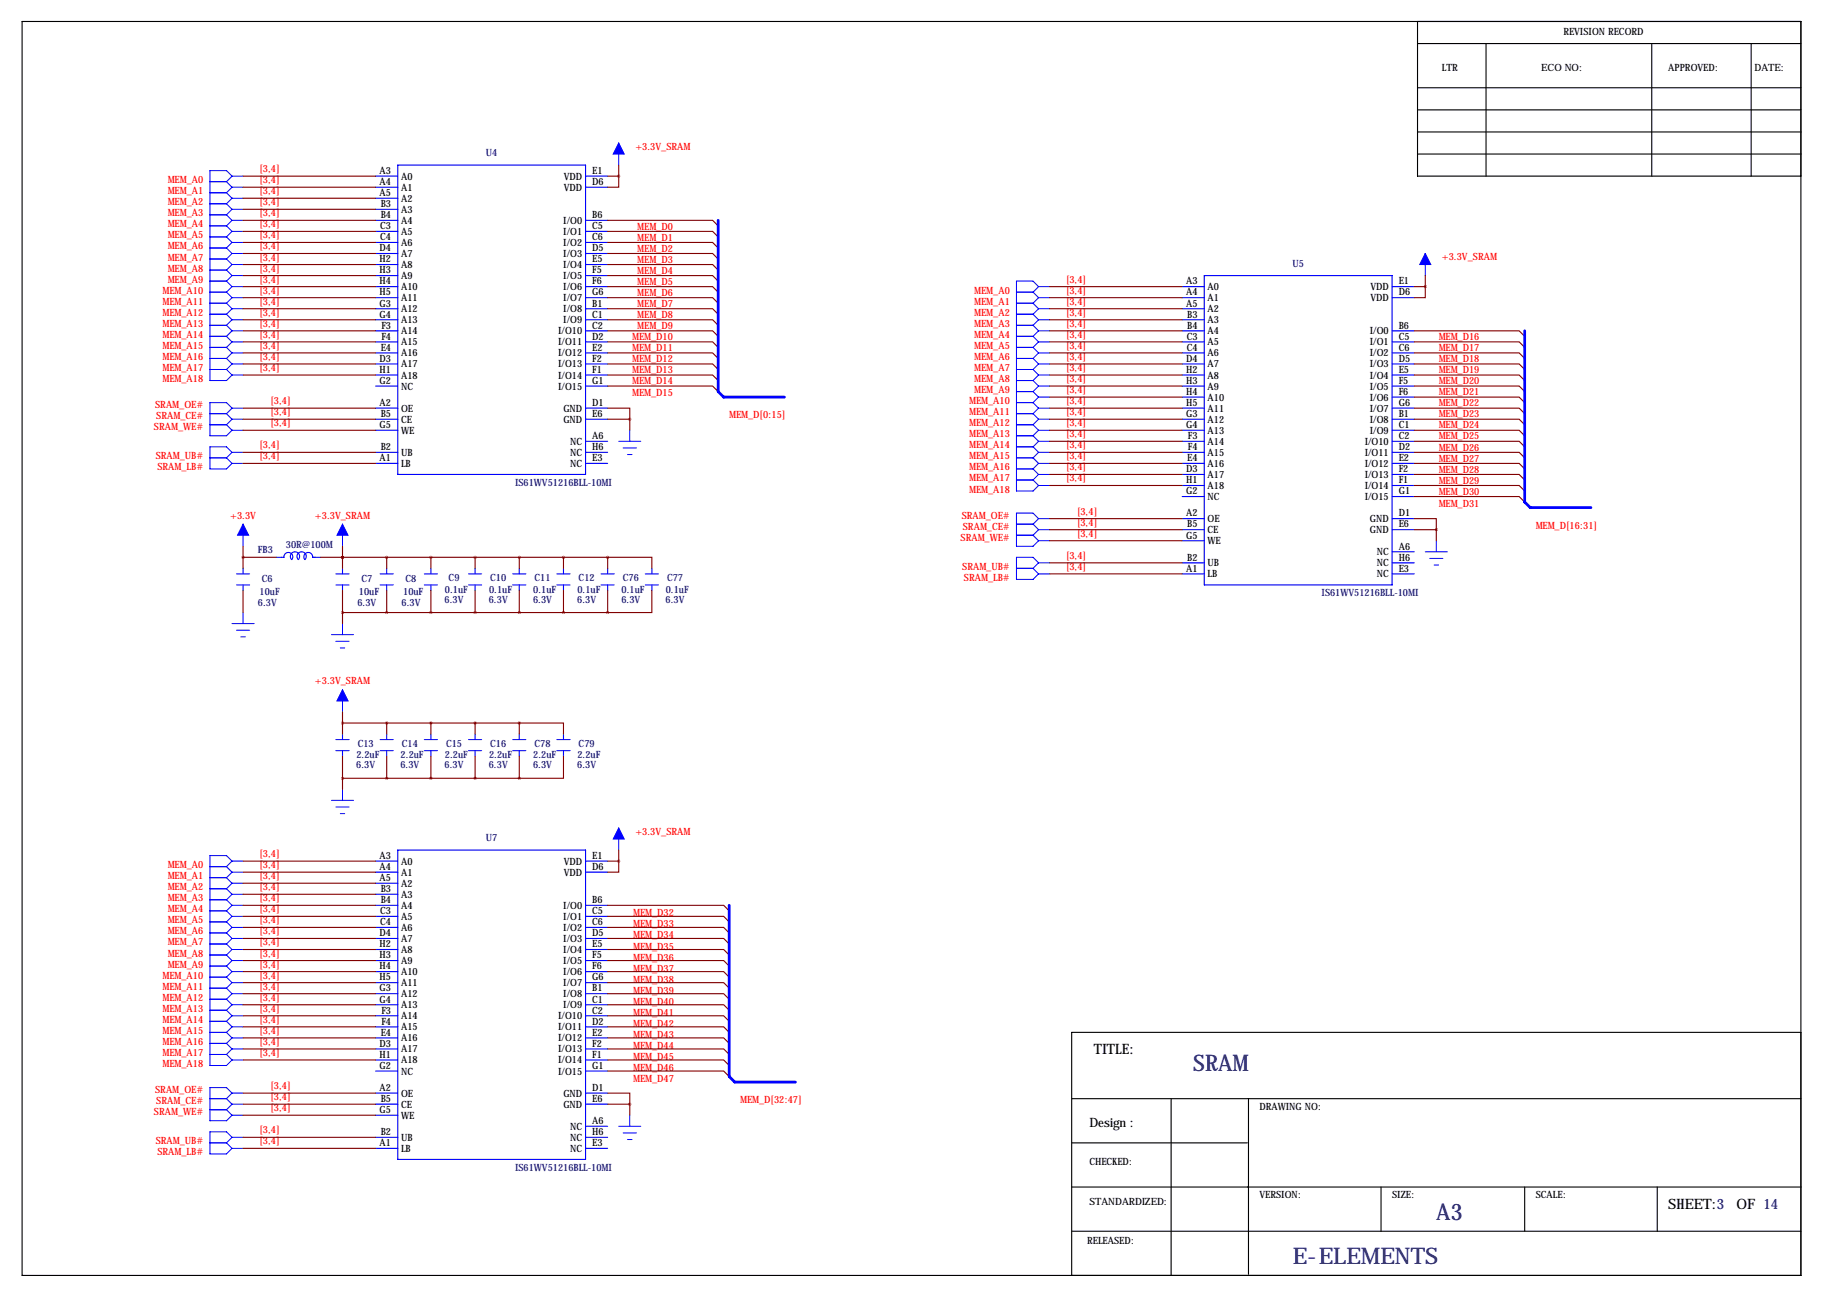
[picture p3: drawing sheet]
<svg xmlns="http://www.w3.org/2000/svg" width="419mm" height="297mm" viewBox="0 0 419 297" stroke-linecap="round" stroke-linejoin="round" font-family="sans-serif">
<g fill="none" stroke="#000" stroke-width=".25">
<path d="M5.1 4.9h408.9v288.3h-408.9zM325.9 4.9v35.6h88.1M325.9 10h88.1M341.6 10v30.5M379.7 10v30.5M402.6 10v30.5M325.9 20.2h88.1M325.9 35.4h88.1M325.9 30.3h88.1M325.9 25.3h88.1M414 237.3h-167.6v55.9M246.4 252.6h167.6"/>
<path d="M269.2 252.6v40.6M287 252.6v40.4M246.4 272.9h167.6M246.4 262.7h40.4M317.5 272.9v10.2M350.5 272.9v10.2M381 272.9v10.2M246.4 283.1h167.6"/>
</g>
<g fill="none" stroke="#00f" stroke-width=".25">
<path d="M91.4 38h43.2v71.1h-43.2zM86.4 40.5h5M86.4 48.1h5M86.4 53.2h5M86.4 43h5M86.4 50.7h5M86.4 55.7h5M86.4 58.3h5M86.4 45.6h5M134.6 40.5h5.1M134.6 53.2h5.1M134.6 43h5.1"/>
<path d="M134.6 50.7h5.1M134.6 55.7h5.1M134.6 58.3h5.1M86.4 71h5M86.4 73.5h5M86.4 76.1h5M86.4 78.6h5M86.4 60.8h5M86.4 63.4h5M86.4 65.9h5M86.4 68.4h5M134.6 71h5.1"/>
<path d="M134.6 73.5h5.1M134.6 76.1h5.1M134.6 78.6h5.1M134.6 60.8h5.1M134.6 63.4h5.1M134.6 65.9h5.1M134.6 68.4h5.1M271.8 71h5.1M271.8 73.5h5.1M271.8 76.1h5.1M271.8 78.6h5.1M271.8 65.9h5.1"/>
<path d="M271.8 68.4h5.1M276.9 63.4h43.1v71.1h-43.1zM320 76.1h5.1M320 78.6h5.1M320 65.9h5.1M320 68.4h5.1M86.4 93.8h5M86.4 86.2h5M86.4 88.8h5M86.4 81.1h5M86.4 83.7h5M86.4 96.4h5"/>
<path d="M86.4 98.9h5M134.6 93.8h5.1M134.6 86.2h5.1M134.6 88.8h5.1M134.6 81.1h5.1M134.6 83.7h5.1M134.6 96.4h5.1M271.8 93.8h5.1M271.8 86.2h5.1M271.8 88.8h5.1M271.8 81.1h5.1M271.8 83.7h5.1"/>
<path d="M271.8 96.4h5.1M271.8 98.9h5.1M271.8 91.3h5.1M320 93.8h5.1M320 86.2h5.1M320 88.8h5.1M320 81.1h5.1M320 83.7h5.1M320 96.4h5.1M320 98.9h5.1M320 91.3h5.1M86.4 106.5h5"/>
<path d="M86.4 104h5M134.6 106.5h5.1M134.6 104h5.1M134.6 101.5h5.1M271.8 109.1h5.1M271.8 106.5h5.1M271.8 104h5.1M271.8 101.5h5.1M271.8 119.2h5.1M271.8 111.6h5.1M271.8 114.2h5.1M320 109.1h5.1"/>
<path d="M320 106.5h5.1M320 104h5.1M320 101.5h5.1M320 119.2h5.1M320 111.6h5.1M320 114.2h5.1M55.9 130.7v1.2M55.9 134.5v1.2M63.5 128.1h1.8a1.02 1.02 0 0 1 1.3-1 1.02 1.02 0 0 1 .5 1.6M67 128.7a1.07 1.07 0 0 1 .1-1.5 1.07 1.07 0 0 1 1.5 0 1.07 1.07 0 0 1 0 1.5M68.6 128.7a1.07 1.07 0 0 1 0-1.5 1.07 1.07 0 0 1 1.5 0 1.07 1.07 0 0 1 0 1.5M71.9 128.1a1.02 1.02 0 0 0-1.3-1.1 1.02 1.02 0 0 0-.5 1.7"/>
<path d="M71.9 128.1h1.8M78.7 130.7v1.2M78.7 134.5v1.2M88.9 130.7v1.2M88.9 134.5v1.2M99.1 130.7v1.2M99.1 134.5v1.2M109.2 130.7v1.2M109.2 134.5v1.2M119.4 130.7v1.2M119.4 134.5v1.2M129.5 130.7v1.2"/>
<path d="M129.5 134.5v1.2M139.7 130.7v1.2M139.7 134.5v1.2M149.9 130.7v1.2M149.9 134.5v1.2M271.8 131.9h5.1M271.8 129.4h5.1M271.8 121.8h5.1M271.8 124.3h5.1M320 131.9h5.1M320 129.4h5.1M320 121.8h5.1"/>
<path d="M320 126.9h5.1M78.7 168.8v1.2M78.7 172.6v1.2M88.9 168.8v1.2M88.9 172.6v1.2M99.1 168.8v1.2M99.1 172.6v1.2M109.2 168.8v1.2M109.2 172.6v1.2M119.4 168.8v1.2M119.4 172.6v1.2M129.5 168.8v1.2"/>
<path d="M129.5 172.6v1.2M86.4 198h5M91.4 195.4h43.2v71.2h-43.2zM134.6 198h5.1M86.4 218.3h5M86.4 205.6h5M86.4 210.7h5M86.4 200.5h5M86.4 208.1h5M86.4 213.2h5M86.4 215.8h5M86.4 203.1h5"/>
<path d="M134.6 218.3h5.1M134.6 210.7h5.1M134.6 200.5h5.1M134.6 208.1h5.1M134.6 213.2h5.1M134.6 215.8h5.1M86.4 228.5h5M86.4 231h5M86.4 233.5h5M86.4 236.1h5M86.4 238.6h5M86.4 220.8h5"/>
<path d="M86.4 223.4h5M86.4 225.9h5M134.6 228.5h5.1M134.6 231h5.1M134.6 233.5h5.1M134.6 236.1h5.1M134.6 238.6h5.1M134.6 220.8h5.1M134.6 223.4h5.1M134.6 225.9h5.1M86.4 251.3h5M86.4 243.7h5"/>
<path d="M86.4 246.2h5M86.4 241.2h5M86.4 253.9h5M86.4 256.4h5M134.6 251.3h5.1M134.6 243.7h5.1M134.6 246.2h5.1M134.6 241.2h5.1M134.6 253.9h5.1M134.6 258.9h5.1M86.4 264h5M86.4 261.5h5"/>
<path d="M134.6 264h5.1M134.6 261.5h5.1"/>
</g>
<g fill="none" stroke="#00f" stroke-width=".23">
<path d="M142.2 32.9v5.1M48.3 59.5h3.8M48.3 57h3.8M48.3 54.5h3.8M48.3 51.9h3.8M48.3 49.4h3.8M48.3 46.8h3.8M48.3 44.3h3.8M48.3 41.8h3.8M52.1 59.5l1.2 1.3M52.1 57l1.2 1.3M52.1 54.5l1.2 1.2"/>
<path d="M52.1 51.9l1.2 1.3M52.1 49.4l1.2 1.3M52.1 46.8l1.2 1.3M52.1 44.3l1.2 1.3M52.1 41.8l1.2 1.2M53.3 40.5l-1.2-1.3h-3.8v48.3h3.8l1.2-1.3M53.3 58.3h2.6M53.3 58.3l-1.2 1.2M53.3 55.7h2.6M53.3 55.7l-1.2 1.3M53.3 53.2h2.6M53.3 53.2l-1.2 1.3"/>
<path d="M53.3 50.7h2.6M53.3 50.7l-1.2 1.2M53.3 48.1h2.6M53.3 48.1l-1.2 1.3M53.3 45.6h2.6M53.3 45.6l-1.2 1.2M53.3 43h2.6M53.3 43l-1.2 1.3M53.3 40.5h2.6M53.3 40.5l-1.2 1.3M327.7 58.3v5.1M48.3 79.9h3.8"/>
<path d="M48.3 77.3h3.8M48.3 74.8h3.8M48.3 72.2h3.8M48.3 69.7h3.8M48.3 67.2h3.8M48.3 64.6h3.8M48.3 62.1h3.8M52.1 79.9l1.2 1.2M52.1 77.3l1.2 1.3M52.1 74.8l1.2 1.3M52.1 72.2l1.2 1.3M52.1 69.7l1.2 1.3"/>
<path d="M52.1 67.2l1.2 1.2M52.1 64.6l1.2 1.3M52.1 62.1l1.2 1.3M53.3 78.6h2.6M53.3 78.6l-1.2 1.3M53.3 76.1h2.6M53.3 76.1l-1.2 1.2M53.3 73.5h2.6M53.3 73.5l-1.2 1.3M53.3 71h2.6M53.3 71l-1.2 1.2M53.3 68.4h2.6"/>
<path d="M53.3 68.4l-1.2 1.3M53.3 65.9h2.6M53.3 65.9l-1.2 1.3M53.3 63.4h2.6M53.3 63.4l-1.2 1.2M53.3 60.8h2.6M53.3 60.8l-1.2 1.3M233.7 79.9h3.8M233.7 77.3h3.8M233.7 74.8h3.8M233.7 72.2h3.8M233.7 69.7h3.8"/>
<path d="M233.7 67.2h3.8M237.5 79.9l1.3 1.2M237.5 77.3l1.3 1.3M237.5 74.8l1.3 1.3M237.5 72.2l1.3 1.3M237.5 69.7l1.3 1.3M237.5 67.2l1.3 1.2M238.8 78.6h2.5M238.8 76.1h2.5M238.8 73.5h2.5M238.8 71h2.5M238.8 68.4h2.5"/>
<path d="M238.8 65.9h2.5M238.8 65.9l-1.3-1.3h-3.8v48.3h3.8l1.3-1.3M238.8 78.6l-1.3 1.3M238.8 76.1l-1.3 1.2M238.8 73.5l-1.3 1.3M238.8 71l-1.3 1.2M238.8 68.4l-1.3 1.3M238.8 65.9l-1.3 1.3M48.3 84.9h3.8M48.3 82.4h3.8M48.3 97.6h3.8M48.3 95.1h3.8"/>
<path d="M52.1 84.9l1.2 1.3M52.1 82.4l1.2 1.3M52.1 97.6l1.2 1.3M52.1 95.1l1.2 1.3M53.3 86.2h2.6M53.3 93.8l-1.2-1.2h-3.8v7.6h3.8l1.2-1.3M53.3 83.7h2.6M53.3 83.7l-1.2 1.2M53.3 81.1h2.6M53.3 81.1l-1.2 1.3M53.3 98.9h2.6M53.3 96.4h2.6"/>
<path d="M53.3 96.4l-1.2 1.2M53.3 93.8h2.6M53.3 93.8l-1.2 1.3M144.8 98.9v2.6M233.7 84.9h3.8M233.7 87.5h3.8M233.7 82.4h3.8M233.7 97.6h3.8M233.7 95.1h3.8M233.7 92.6h3.8M233.7 90h3.8M237.5 97.6l1.3 1.3"/>
<path d="M237.5 95.1l1.3 1.3M237.5 92.6l1.3 1.2M237.5 90l1.3 1.3M237.5 87.5l1.3 1.3M237.5 84.9l1.3 1.3M237.5 82.4l1.3 1.3M238.8 86.2h2.5M238.8 83.7h2.5M238.8 81.1h2.5M238.8 98.9h2.5M238.8 96.4h2.5M238.8 93.8h2.5"/>
<path d="M238.8 98.9l-1.3 1.3M238.8 96.4l-1.3 1.2M238.8 93.8l-1.3 1.3M238.8 91.3h2.5M238.8 91.3l-1.3 1.3M238.8 88.8h2.5M238.8 88.8l-1.3 1.2M238.8 86.2l-1.3 1.3M238.8 83.7l-1.3 1.2M238.8 81.1l-1.3 1.3M48.3 105.3h3.8M52.1 105.3l1.2 1.2"/>
<path d="M53.3 104l-1.2-1.3h-3.8v5.1h3.8l1.2-1.3M53.3 104h2.6M53.3 104l-1.2 1.3M53.3 106.5h2.6M142.2 101.5h5.1M143.3 103h3M144.3 104.5h1M233.7 100.2h3.8M233.7 102.7h3.8M233.7 105.3h3.8M233.7 107.8h3.8M233.7 110.3h3.8"/>
<path d="M237.5 110.3l1.3 1.3M237.5 107.8l1.3 1.3M237.5 105.3l1.3 1.2M237.5 102.7l1.3 1.3M237.5 100.2l1.3 1.3M238.8 104h2.5M238.8 106.5h2.5M238.8 101.5h2.5M238.8 111.6h2.5M238.8 119.2l-1.3-1.2h-3.8v7.6h3.8l1.3-1.3M238.8 109.1h2.5M238.8 109.1l-1.3 1.2"/>
<path d="M238.8 106.5l-1.3 1.3M238.8 104l-1.3 1.3M238.8 101.5l-1.3 1.2M238.8 119.2h2.5M238.8 119.2l-1.3 1.3M54.4 134.5h3M54.4 131.9h3M55.9 120.5v5.1M77.2 134.5h3.1M77.2 131.9h3.1M78.7 120.5v5.1M87.4 134.5h3"/>
<path d="M87.4 131.9h3M97.5 134.5h3.1M97.5 131.9h3.1M107.7 134.5h3M107.7 131.9h3M117.9 134.5h3M117.9 131.9h3M128 134.5h3.1M128 131.9h3.1M138.2 134.5h3M138.2 131.9h3M148.3 134.5h3.1"/>
<path d="M148.3 131.9h3.1M233.7 123h3.8M233.7 120.5h3.8M233.7 130.7h3.8M237.5 123l1.3 1.3M237.5 120.5l1.3 1.3M237.5 130.7l1.3 1.2M238.8 131.9h2.5M238.8 129.4l-1.3-1.3h-3.8v5.1h3.8l1.3-1.3M238.8 124.3h2.5M238.8 121.8h2.5M238.8 121.8l-1.3 1.2"/>
<path d="M238.8 129.4h2.5M238.8 129.4l-1.3 1.3M327.7 126.9h5M328.7 128.4h3M329.7 129.9h1M330.2 124.3v2.6M53.3 143.4h5.1M54.4 144.9h3M55.4 146.4h1M55.9 140.8v2.6M76.2 145.9h5.1M77.2 147.4h3.1"/>
<path d="M78.2 149h1M78.7 143.4v2.5M78.7 158.6v5.1M77.2 172.6h3.1M77.2 170h3.1M87.4 172.6h3M87.4 170h3M97.5 172.6h3.1M97.5 170h3.1M107.7 172.6h3M107.7 170h3M117.9 172.6h3"/>
<path d="M117.9 170h3M128 172.6h3.1M128 170h3.1M48.3 199.2h3.8M52.1 199.2l1.2 1.3M53.3 198l-1.2-1.3h-3.8v48.3h3.8l1.2-1.3M53.3 198h2.6M53.3 198l-1.2 1.2M76.2 184h5.1M77.2 185.5h3.1M78.2 187.1h1M78.7 181.5v2.5"/>
<path d="M142.2 190.4v5M48.3 219.6h3.8M48.3 217h3.8M48.3 214.5h3.8M48.3 211.9h3.8M48.3 209.4h3.8M48.3 206.9h3.8M48.3 204.3h3.8M48.3 201.8h3.8M52.1 219.6l1.2 1.2M52.1 217l1.2 1.3M52.1 214.5l1.2 1.3"/>
<path d="M52.1 211.9l1.2 1.3M52.1 209.4l1.2 1.3M52.1 206.9l1.2 1.2M52.1 204.3l1.2 1.3M52.1 201.8l1.2 1.3M53.3 218.3h2.6M53.3 218.3l-1.2 1.3M53.3 215.8h2.6M53.3 215.8l-1.2 1.2M53.3 213.2h2.6M53.3 213.2l-1.2 1.3M53.3 210.7h2.6"/>
<path d="M53.3 210.7l-1.2 1.2M53.3 208.1h2.6M53.3 208.1l-1.2 1.3M53.3 205.6h2.6M53.3 205.6l-1.2 1.3M53.3 203.1h2.6M53.3 203.1l-1.2 1.2M53.3 200.5h2.6M53.3 200.5l-1.2 1.3M48.3 239.9h3.8M48.3 237.3h3.8M48.3 234.8h3.8"/>
<path d="M48.3 232.3h3.8M48.3 229.7h3.8M48.3 227.2h3.8M48.3 224.6h3.8M48.3 222.1h3.8M52.1 239.9l1.2 1.3M52.1 237.3l1.2 1.3M52.1 234.8l1.2 1.3M52.1 232.3l1.2 1.2M52.1 229.7l1.2 1.3M52.1 227.2l1.2 1.3M52.1 224.6l1.2 1.3"/>
<path d="M52.1 222.1l1.2 1.3M53.3 238.6h2.6M53.3 238.6l-1.2 1.3M53.3 236.1h2.6M53.3 236.1l-1.2 1.2M53.3 233.5h2.6M53.3 233.5l-1.2 1.3M53.3 231h2.6M53.3 231l-1.2 1.3M53.3 228.5h2.6M53.3 228.5l-1.2 1.2M53.3 225.9h2.6"/>
<path d="M53.3 225.9l-1.2 1.3M53.3 223.4h2.6M53.3 223.4l-1.2 1.2M53.3 220.8h2.6M53.3 220.8l-1.2 1.3M48.3 242.4h3.8M48.3 255.1h3.8M48.3 252.6h3.8M52.1 242.4l1.2 1.3M52.1 255.1l1.2 1.3M52.1 252.6l1.2 1.3M53.3 251.3l-1.2-1.3h-3.8v7.7h3.8l1.2-1.3"/>
<path d="M53.3 243.7h2.6M53.3 241.2h2.6M53.3 241.2l-1.2 1.2M53.3 256.4h2.6M53.3 253.9h2.6M53.3 253.9l-1.2 1.2M53.3 251.3h2.6M53.3 251.3l-1.2 1.3M142.2 258.9h5.1M144.8 256.4v2.5M48.3 262.7h3.8M52.1 262.7l1.2 1.3"/>
<path d="M53.3 261.5l-1.2-1.3h-3.8v5.1h3.8l1.2-1.3M53.3 261.5h2.6M53.3 261.5l-1.2 1.2M53.3 264h2.6M143.3 260.5h3M144.3 262h1"/>
</g>
<g fill="#00f" stroke="#00f" stroke-width=".23">
<path d="M78.7 120.5l1.3 2.5h-2.5z"/>
<path d="M55.9 120.5l1.2 2.5h-2.5z"/>
<path d="M78.7 158.6l1.3 2.5h-2.5z"/>
<path d="M142.2 32.9l1.3 2.5h-2.5z"/>
<path d="M327.7 58.3l1.2 2.5h-2.5z"/>
<path d="M142.2 190.4l1.3 2.5h-2.5z"/>
</g>
<g fill="none" stroke="#800000" stroke-width=".25">
<path d="M142.2 38v2.5M55.9 40.5h30.5M55.9 43h30.5M55.9 45.6h30.5M55.9 48.1h30.5M55.9 50.7h30.5M55.9 53.2h30.5M55.9 55.7h30.5M55.9 58.3h30.5M139.7 50.7h24.1l1.3 1.2M139.7 53.2h24.1l1.3 1.3M139.7 55.7h24.1l1.3 1.3"/>
<path d="M139.7 58.3h24.1l1.3 1.2M139.7 40.5h2.5M142.2 40.5v2.5h-2.5M55.9 78.6h30.5M55.9 60.8h30.5M55.9 63.4h30.5M55.9 65.9h30.5M55.9 68.4h30.5M55.9 71h30.5M55.9 73.5h30.5M55.9 76.1h30.5M139.7 60.8h24.1l1.3 1.3"/>
<path d="M139.7 63.4h24.1l1.3 1.2M139.7 65.9h24.1l1.3 1.3M139.7 68.4h24.1l1.3 1.3M139.7 71h24.1l1.3 1.2M139.7 73.5h24.1l1.3 1.3M139.7 76.1h24.1l1.3 1.2M139.7 78.6h24.1l1.3 1.3M241.3 78.6h30.5M241.3 65.9h30.5M241.3 68.4h30.5M241.3 71h30.5M241.3 73.5h30.5"/>
<path d="M241.3 76.1h30.5M325.1 76.1h24.1l1.3 1.2M325.1 78.6h24.1l1.3 1.3M325.1 65.9h2.6M327.7 65.9v2.5h-2.6M327.7 63.4v2.5M55.9 81.1h30.5M55.9 83.7h30.5M55.9 86.2h30.5M55.9 98.9h30.5M55.9 96.4h30.5M55.9 93.8h30.5"/>
<path d="M139.7 93.8h5.1v2.6M139.7 88.8h24.1l1.3 1.2M139.7 81.1h24.1l1.3 1.3M139.7 83.7h24.1l1.3 1.2M139.7 86.2h24.1l1.3 1.3M139.7 96.4h5.1M144.8 96.4v2.5M241.3 81.1h30.5M241.3 83.7h30.5M241.3 86.2h30.5M241.3 98.9h30.5M241.3 96.4h30.5"/>
<path d="M241.3 93.8h30.5M241.3 88.8h30.5M241.3 91.3h30.5M325.1 81.1h24.1l1.3 1.3M325.1 83.7h24.1l1.3 1.2M325.1 86.2h24.1l1.3 1.3M325.1 88.8h24.1l1.3 1.2M325.1 91.3h24.1l1.3 1.3M325.1 93.8h24.1l1.3 1.3M325.1 96.4h24.1l1.3 1.2M325.1 98.9h24.1l1.3 1.3M55.9 104h30.5"/>
<path d="M55.9 106.5h30.5M241.3 104h30.5M241.3 106.5h30.5M241.3 101.5h30.5M241.3 109.1h30.5M241.3 111.6h30.5M241.3 119.2h30.5M325.1 119.2h5.1v2.6M325.1 114.2h24.1l1.3 1.2M325.1 101.5h24.1l1.3 1.2M325.1 104h24.1l1.3 1.3M325.1 106.5h24.1l1.3 1.3"/>
<path d="M325.1 109.1h24.1l1.3 1.2M325.1 111.6h24.1l1.3 1.3M55.9 128.1h7.6M55.9 125.6v5.1M55.9 135.7v5.1M73.7 128.1h66M78.7 128.1h.1M78.7 125.6v5.1M78.7 135.7v7.7M88.9 128.1v2.6M88.9 135.7v5.1M99.1 128.1v2.6"/>
<path d="M99.1 135.7v5.1M109.2 128.1v2.6M109.2 135.7v5.1M119.4 128.1v2.6M119.4 135.7v5.1M129.5 128.1v2.6M129.5 135.7v5.1M139.7 128.1h10.2v2.6M139.7 128.1v2.6M139.7 135.7v5.1M149.9 135.7v5.1h-10.2M241.3 124.3h30.5"/>
<path d="M241.3 121.8h30.5M241.3 129.4h30.5M241.3 131.9h30.5M325.1 121.8h5.1M330.2 121.8v2.5M78.7 140.8h61M78.7 163.7v5.1M78.7 173.8v7.7M78.7 166.2h40.7M78.7 178.9h40.7M88.9 166.2v2.6M88.9 173.8v5.1"/>
<path d="M99.1 166.2v2.6M99.1 173.8v5.1M109.2 166.2v2.6M109.2 173.8v5.1M119.4 166.2h10.1v2.6M119.4 166.2v2.6M119.4 173.8v5.1M129.5 173.8v5.1h-10.1M55.9 198h30.5M139.7 198h2.5M142.2 198v2.5h-2.5M142.2 195.4v2.6"/>
<path d="M55.9 200.5h30.5M55.9 203.1h30.5M55.9 205.6h30.5M55.9 208.1h30.5M55.9 210.7h30.5M55.9 213.2h30.5M55.9 215.8h30.5M55.9 218.3h30.5M139.7 208.1h26.7l1.2 1.3M139.7 210.7h26.7l1.2 1.2M139.7 213.2h26.7l1.2 1.3M139.7 215.8h26.7l1.2 1.2"/>
<path d="M139.7 218.3h26.7l1.2 1.3M55.9 236.1h30.5M55.9 220.8h30.5M55.9 223.4h30.5M55.9 225.9h30.5M55.9 228.5h30.5M55.9 231h30.5M55.9 233.5h30.5M55.9 238.6h30.5M139.7 220.8h26.7l1.2 1.3M139.7 223.4h26.7l1.2 1.2M139.7 225.9h26.7l1.2 1.3"/>
<path d="M139.7 228.5h26.7l1.2 1.2M139.7 231h26.7l1.2 1.3M139.7 233.5h26.7l1.2 1.3M139.7 236.1h26.7l1.2 1.2M139.7 238.6h26.7l1.2 1.3M55.9 241.2h30.5M55.9 243.7h30.5M55.9 256.4h30.5M55.9 253.9h30.5M55.9 251.3h30.5M139.7 246.2h26.7l1.2 1.3M139.7 241.2h26.7l1.2 1.2"/>
<path d="M139.7 243.7h26.7l1.2 1.3M139.7 251.3h5.1v2.6M139.7 253.9h5.1M144.8 253.9v2.5M55.9 261.5h30.5M55.9 264h30.5"/>
</g>
<path d="M78.7 128.1a.05 .05 0 0 0 .1 0 .05 .05 0 0 0-.1 0zM78.7 140.8a.05 .05 0 0 0 .1 0 .05 .05 0 0 0-.1 0zM99 128.1a.05 .05 0 0 0 .1 0 .05 .05 0 0 0-.1 0zM99 140.8a.05 .05 0 0 0 .1 0 .05 .05 0 0 0-.1 0zM78.7 128.1a.05 .05 0 0 0 .1 0 .05 .05 0 0 0-.1 0zM78.7 166.2a.05 .05 0 0 0 .1 0 .05 .05 0 0 0-.1 0zM78.7 178.9a.05 .05 0 0 0 .1 0 .05 .05 0 0 0-.1 0zM99 166.2a.05 .05 0 0 0 .1 0 .05 .05 0 0 0-.1 0zM99 178.9a.05 .05 0 0 0 .1 0 .05 .05 0 0 0-.1 0zM142.2 40.5a.05 .05 0 0 0 .1 0 .05 .05 0 0 0-.1 0zM327.6 65.9a.05 .05 0 0 0 .1 0 .05 .05 0 0 0-.1 0zM142.2 198a.05 .05 0 0 0 .1 0 .05 .05 0 0 0-.1 0zM129.5 128.1a.05 .05 0 0 0 .1 0 .05 .05 0 0 0-.1 0zM129.5 140.8a.05 .05 0 0 0 .1 0 .05 .05 0 0 0-.1 0z" fill="#800000" stroke="#800000" stroke-width=".63"/>
<path d="M165.1 50.7v39.3l1.3 1.3h13.9M350.5 76.1v39.3l1.3 1.3h14M167.6 208.1v39.4l1.3 1.3h14" fill="none" stroke="#00f" stroke-width=".63"/>
<g font-size="5.3" fill="#000080">
<text x="274.3" y="246.2">SRAM</text>
<text x="330.2" y="280.5">A3</text>
<text x="297.2" y="290.7">E-ELEMENTS</text>
</g>
<g font-size="3.3">
<text x="251.5" y="242.4">TITLE:</text>
<text x="383.5" y="278">SHEET:3</text>
<text x="399.2" y="278">OF 14</text>
</g>
<text font-size="3" x="250.4" y="259.2">Design :</text>
<g font-size="2.3">
<text x="359.4" y="8">REVISION RECORD</text>
<text x="331.5" y="16.4">LTR</text>
<text x="354.3" y="16.4">ECO NO:</text>
<text x="383.5" y="16.4">APPROVED:</text>
<text x="403.4" y="16.4">DATE:</text>
<text x="87.3" y="40">A3</text>
<text x="92.2" y="41.3">A0</text>
<text x="129.6" y="41.3">VDD</text>
<text x="136.1" y="40">E1</text>
<text x="87.3" y="42.5">A4</text>
<text x="87.3" y="45.1">A5</text>
<text x="87.5" y="47.6">B3</text>
<text x="92.2" y="43.8">A1</text>
<text x="92.2" y="46.4">A2</text>
<text x="129.6" y="43.8">VDD</text>
<text x="136.1" y="42.5">D6</text>
<text x="87.4" y="52.7">C3</text>
<text x="87.5" y="50.2">B4</text>
<text x="92.2" y="48.9">A3</text>
<text x="92.2" y="51.5">A4</text>
<text x="129.5" y="51.5">I/O0</text>
<text x="136.1" y="52.7">C5</text>
<text x="136.1" y="50.2">B6</text>
<text x="87.3" y="57.8">D4</text>
<text x="87.4" y="55.2">C4</text>
<text x="92.2" y="54">A5</text>
<text x="92.2" y="56.5">A6</text>
<text x="92.2" y="59.1">A7</text>
<text x="129.5" y="54">I/O1</text>
<text x="129.5" y="59.1">I/O3</text>
<text x="129.5" y="56.5">I/O2</text>
<text x="136.1" y="57.8">D5</text>
<text x="136.1" y="55.2">C6</text>
<text x="87.3" y="60.3">H2</text>
<text x="87.3" y="62.9">H3</text>
<text x="87.3" y="65.4">H4</text>
<text x="92.2" y="61.6">A8</text>
<text x="92.2" y="64.2">A9</text>
<text x="129.5" y="61.6">I/O4</text>
<text x="129.5" y="64.2">I/O5</text>
<text x="136.1" y="60.3">E5</text>
<text x="136.1" y="62.9">F5</text>
<text x="136.1" y="65.4">F6</text>
<text x="272.7" y="65.4">A3</text>
<text x="321.6" y="65.4">E1</text>
<text x="87.3" y="70.5">G3</text>
<text x="87.3" y="67.9">H5</text>
<text x="92.2" y="71.8">A12</text>
<text x="92.2" y="66.7">A10</text>
<text x="92.2" y="69.2">A11</text>
<text x="129.5" y="71.8">I/O8</text>
<text x="129.5" y="66.7">I/O6</text>
<text x="129.5" y="69.2">I/O7</text>
<text x="136.1" y="70.5">B1</text>
<text x="136.1" y="67.9">G6</text>
<text x="272.7" y="67.9">A4</text>
<text x="272.7" y="70.5">A5</text>
<text x="277.6" y="66.7">A0</text>
<text x="277.6" y="69.2">A1</text>
<text x="277.6" y="71.8">A2</text>
<text x="315.1" y="66.7">VDD</text>
<text x="315.1" y="69.2">VDD</text>
<text x="321.6" y="67.9">D6</text>
<text x="87.3" y="73">G4</text>
<text x="87.7" y="75.6">F3</text>
<text x="92.2" y="76.9">A14</text>
<text x="92.2" y="74.3">A13</text>
<text x="128.3" y="76.9">I/O10</text>
<text x="129.5" y="74.3">I/O9</text>
<text x="136.1" y="73">C1</text>
<text x="136.1" y="75.6">C2</text>
<text x="273" y="73">B3</text>
<text x="273" y="75.6">B4</text>
<text x="277.6" y="74.3">A3</text>
<text x="277.6" y="76.9">A4</text>
<text x="314.9" y="76.9">I/O0</text>
<text x="321.6" y="75.6">B6</text>
<text x="87.3" y="83.2">D3</text>
<text x="87.5" y="80.6">E4</text>
<text x="87.7" y="78.1">F4</text>
<text x="92.2" y="81.9">A16</text>
<text x="92.2" y="79.4">A15</text>
<text x="128.3" y="79.4">I/O11</text>
<text x="128.3" y="81.9">I/O12</text>
<text x="136.1" y="78.1">D2</text>
<text x="136.1" y="80.6">E2</text>
<text x="136.1" y="83.2">F2</text>
<text x="272.7" y="83.2">D4</text>
<text x="272.8" y="78.1">C3</text>
<text x="272.8" y="80.6">C4</text>
<text x="277.6" y="79.4">A5</text>
<text x="277.6" y="81.9">A6</text>
<text x="314.9" y="79.4">I/O1</text>
<text x="314.9" y="81.9">I/O2</text>
<text x="321.6" y="78.1">C5</text>
<text x="321.6" y="83.2">D5</text>
<text x="321.6" y="80.6">C6</text>
<text x="87.3" y="85.7">H1</text>
<text x="87.3" y="88.3">G2</text>
<text x="92.2" y="87">A18</text>
<text x="92.2" y="89.6">NC</text>
<text x="92.2" y="84.5">A17</text>
<text x="128.3" y="87">I/O14</text>
<text x="128.3" y="89.6">I/O15</text>
<text x="128.3" y="84.5">I/O13</text>
<text x="136.1" y="85.7">F1</text>
<text x="136.1" y="88.3">G1</text>
<text x="272.7" y="85.7">H2</text>
<text x="272.7" y="88.3">H3</text>
<text x="277.6" y="87">A8</text>
<text x="277.6" y="89.6">A9</text>
<text x="277.6" y="84.5">A7</text>
<text x="314.9" y="84.5">I/O3</text>
<text x="314.9" y="87">I/O4</text>
<text x="314.9" y="89.6">I/O5</text>
<text x="321.6" y="85.7">E5</text>
<text x="321.6" y="88.3">F5</text>
<text x="87.3" y="93.3">A2</text>
<text x="87.5" y="95.9">B5</text>
<text x="92.2" y="94.6">OE</text>
<text x="129.5" y="94.6">GND</text>
<text x="136.1" y="93.3">D1</text>
<text x="136.1" y="95.9">E6</text>
<text x="272.7" y="95.9">G3</text>
<text x="272.7" y="90.8">H4</text>
<text x="272.7" y="93.3">H5</text>
<text x="277.6" y="92.1">A10</text>
<text x="277.6" y="94.6">A11</text>
<text x="314.9" y="92.1">I/O6</text>
<text x="314.9" y="94.6">I/O7</text>
<text x="321.6" y="95.9">B1</text>
<text x="321.6" y="90.8">F6</text>
<text x="321.6" y="93.3">G6</text>
<text x="87.3" y="98.4">G5</text>
<text x="92.2" y="97.2">CE</text>
<text x="92.2" y="99.7">WE</text>
<text x="129.5" y="97.2">GND</text>
<text x="136.1" y="101">A6</text>
<text x="272.7" y="98.4">G4</text>
<text x="273.1" y="101">F3</text>
<text x="277.6" y="97.2">A12</text>
<text x="277.6" y="99.7">A13</text>
<text x="314.9" y="97.2">I/O8</text>
<text x="314.9" y="99.7">I/O9</text>
<text x="321.6" y="98.4">C1</text>
<text x="321.6" y="101">C2</text>
<text x="87.3" y="106">A1</text>
<text x="87.5" y="103.5">B2</text>
<text x="92.2" y="107.3">LB</text>
<text x="92.2" y="104.8">UB</text>
<text x="131.1" y="107.3">NC</text>
<text x="131.1" y="102.3">NC</text>
<text x="131.1" y="104.8">NC</text>
<text x="136.1" y="106">E3</text>
<text x="136.1" y="103.5">H6</text>
<text x="273" y="106">E4</text>
<text x="273.1" y="103.5">F4</text>
<text x="277.6" y="102.3">A14</text>
<text x="277.6" y="107.3">A16</text>
<text x="277.6" y="104.8">A15</text>
<text x="313.7" y="102.3">I/O10</text>
<text x="313.7" y="104.8">I/O11</text>
<text x="313.7" y="107.3">I/O12</text>
<text x="321.6" y="103.5">D2</text>
<text x="321.6" y="106">E2</text>
<text x="272.7" y="111.1">H1</text>
<text x="272.7" y="113.7">G2</text>
<text x="272.7" y="108.6">D3</text>
<text x="277.6" y="112.4">A18</text>
<text x="277.6" y="109.9">A17</text>
<text x="313.7" y="112.4">I/O14</text>
<text x="313.7" y="109.9">I/O13</text>
<text x="321.6" y="111.1">F1</text>
<text x="321.6" y="113.7">G1</text>
<text x="321.6" y="108.6">F2</text>
<text x="272.7" y="118.7">A2</text>
<text x="277.6" y="115">NC</text>
<text x="313.7" y="115">I/O15</text>
<text x="321.6" y="118.7">D1</text>
<text x="272.7" y="123.8">G5</text>
<text x="273" y="121.3">B5</text>
<text x="277.6" y="120">OE</text>
<text x="277.6" y="122.6">CE</text>
<text x="277.6" y="125.1">WE</text>
<text x="314.9" y="120">GND</text>
<text x="314.9" y="122.6">GND</text>
<text x="321.6" y="121.3">E6</text>
<text x="272.7" y="131.4">A1</text>
<text x="273" y="128.9">B2</text>
<text x="277.6" y="130.2">UB</text>
<text x="316.5" y="127.7">NC</text>
<text x="316.5" y="130.2">NC</text>
<text x="321.6" y="131.4">E3</text>
<text x="321.6" y="126.4">A6</text>
<text x="321.6" y="128.9">H6</text>
<text x="277.6" y="132.7">LB</text>
<text x="316.5" y="132.7">NC</text>
<text x="87.3" y="197.5">A3</text>
<text x="136.1" y="197.5">E1</text>
<text x="87.3" y="200">A4</text>
<text x="87.3" y="202.6">A5</text>
<text x="92.2" y="198.8">A0</text>
<text x="92.2" y="201.3">A1</text>
<text x="92.2" y="203.9">A2</text>
<text x="129.6" y="198.8">VDD</text>
<text x="129.6" y="201.3">VDD</text>
<text x="136.1" y="200">D6</text>
<text x="87.5" y="205.1">B3</text>
<text x="87.5" y="207.6">B4</text>
<text x="92.2" y="206.4">A3</text>
<text x="92.2" y="208.9">A4</text>
<text x="129.5" y="208.9">I/O0</text>
<text x="136.1" y="207.6">B6</text>
<text x="87.3" y="215.3">D4</text>
<text x="87.4" y="210.2">C3</text>
<text x="87.4" y="212.7">C4</text>
<text x="92.2" y="211.5">A5</text>
<text x="92.2" y="214">A6</text>
<text x="129.5" y="211.5">I/O1</text>
<text x="129.5" y="214">I/O2</text>
<text x="136.1" y="210.2">C5</text>
<text x="136.1" y="215.3">D5</text>
<text x="136.1" y="212.7">C6</text>
<text x="87.3" y="217.8">H2</text>
<text x="87.3" y="220.3">H3</text>
<text x="92.2" y="219.1">A8</text>
<text x="92.2" y="221.6">A9</text>
<text x="92.2" y="216.6">A7</text>
<text x="129.5" y="216.6">I/O3</text>
<text x="129.5" y="219.1">I/O4</text>
<text x="129.5" y="221.6">I/O5</text>
<text x="136.1" y="217.8">E5</text>
<text x="136.1" y="220.3">F5</text>
<text x="87.3" y="228">G3</text>
<text x="87.3" y="222.9">H4</text>
<text x="87.3" y="225.4">H5</text>
<text x="92.2" y="224.2">A10</text>
<text x="92.2" y="226.7">A11</text>
<text x="129.5" y="224.2">I/O6</text>
<text x="129.5" y="226.7">I/O7</text>
<text x="136.1" y="228">B1</text>
<text x="136.1" y="222.9">F6</text>
<text x="136.1" y="225.4">G6</text>
<text x="87.3" y="230.5">G4</text>
<text x="87.7" y="233">F3</text>
<text x="92.2" y="229.3">A12</text>
<text x="92.2" y="231.8">A13</text>
<text x="129.5" y="229.3">I/O8</text>
<text x="129.5" y="231.8">I/O9</text>
<text x="136.1" y="230.5">C1</text>
<text x="136.1" y="233">C2</text>
<text x="87.5" y="238.1">E4</text>
<text x="87.7" y="235.6">F4</text>
<text x="92.2" y="234.3">A14</text>
<text x="92.2" y="239.4">A16</text>
<text x="92.2" y="236.9">A15</text>
<text x="128.3" y="234.3">I/O10</text>
<text x="128.3" y="236.9">I/O11</text>
<text x="128.3" y="239.4">I/O12</text>
<text x="136.1" y="235.6">D2</text>
<text x="136.1" y="238.1">E2</text>
<text x="87.3" y="243.2">H1</text>
<text x="87.3" y="245.7">G2</text>
<text x="87.3" y="240.7">D3</text>
<text x="92.2" y="244.5">A18</text>
<text x="92.2" y="242">A17</text>
<text x="128.3" y="244.5">I/O14</text>
<text x="128.3" y="242">I/O13</text>
<text x="136.1" y="243.2">F1</text>
<text x="136.1" y="245.7">G1</text>
<text x="136.1" y="240.7">F2</text>
<text x="87.3" y="250.8">A2</text>
<text x="92.2" y="247">NC</text>
<text x="128.3" y="247">I/O15</text>
<text x="136.1" y="250.8">D1</text>
<text x="87.3" y="255.9">G5</text>
<text x="87.5" y="253.4">B5</text>
<text x="92.2" y="252.1">OE</text>
<text x="92.2" y="254.7">CE</text>
<text x="92.2" y="257.2">WE</text>
<text x="129.5" y="252.1">GND</text>
<text x="129.5" y="254.7">GND</text>
<text x="136.1" y="253.4">E6</text>
<text x="289.6" y="255.1">DRAWING NO:</text>
<text x="87.3" y="263.5">A1</text>
<text x="87.5" y="261">B2</text>
<text x="92.2" y="262.3">UB</text>
<text x="131.1" y="259.7">NC</text>
<text x="131.1" y="262.3">NC</text>
<text x="136.1" y="263.5">E3</text>
<text x="136.1" y="258.4">A6</text>
<text x="136.1" y="261">H6</text>
<text x="92.2" y="264.8">LB</text>
<text x="131.1" y="264.8">NC</text>
<text x="250.4" y="267.8">CHECKED:</text>
<text x="289.6" y="275.4">VERSION:</text>
<text x="320" y="275.4">SIZE:</text>
<text x="353.1" y="275.4">SCALE:</text>
<text x="250.4" y="277">STANDARDIZED:</text>
<text x="249.9" y="286.1">RELEASED:</text>
</g>
<g font-size="2.3" fill="#000080">
<text x="111.7" y="35.9">U4</text>
<text x="297.1" y="61.3">U5</text>
<text x="118.4" y="111.7">IS61WV51216BLL-10MI</text>
<text x="65.7" y="125.9">30R@100M</text>
<text x="59.3" y="127.1">FB3</text>
<text x="59.7" y="136.8">10uF</text>
<text x="60.2" y="133.8">C6</text>
<text x="82.5" y="136.8">10uF</text>
<text x="83.1" y="133.8">C7</text>
<text x="92.7" y="136.8">10uF</text>
<text x="93.2" y="133.8">C8</text>
<text x="102.3" y="136.3">0.1uF</text>
<text x="103.1" y="133.6">C9</text>
<text x="112.4" y="136.3">0.1uF</text>
<text x="112.7" y="133.6">C10</text>
<text x="122.6" y="136.3">0.1uF</text>
<text x="122.9" y="133.6">C11</text>
<text x="132.7" y="136.3">0.1uF</text>
<text x="133" y="133.6">C12</text>
<text x="142.9" y="136.3">0.1uF</text>
<text x="143.2" y="133.6">C76</text>
<text x="153.1" y="136.3">0.1uF</text>
<text x="153.3" y="133.6">C77</text>
<text x="303.8" y="137.1">IS61WV51216BLL-10MI</text>
<text x="59.3" y="139.3">6.3V</text>
<text x="82.2" y="139.3">6.3V</text>
<text x="92.3" y="139.3">6.3V</text>
<text x="102.2" y="138.5">6.3V</text>
<text x="112.4" y="138.5">6.3V</text>
<text x="122.5" y="138.5">6.3V</text>
<text x="132.7" y="138.5">6.3V</text>
<text x="142.9" y="138.5">6.3V</text>
<text x="153" y="138.5">6.3V</text>
<text x="82.2" y="171.7">C13</text>
<text x="92.4" y="171.7">C14</text>
<text x="102.5" y="171.7">C15</text>
<text x="112.7" y="171.7">C16</text>
<text x="122.9" y="171.7">C78</text>
<text x="133" y="171.7">C79</text>
<text x="81.9" y="176.6">6.3V</text>
<text x="81.9" y="174.4">2.2uF</text>
<text x="92.1" y="176.6">6.3V</text>
<text x="92.1" y="174.4">2.2uF</text>
<text x="102.2" y="176.6">6.3V</text>
<text x="102.3" y="174.4">2.2uF</text>
<text x="112.4" y="176.6">6.3V</text>
<text x="112.4" y="174.4">2.2uF</text>
<text x="122.5" y="176.6">6.3V</text>
<text x="122.6" y="174.4">2.2uF</text>
<text x="132.7" y="176.6">6.3V</text>
<text x="132.7" y="174.4">2.2uF</text>
<text x="111.7" y="193.4">U7</text>
<text x="118.4" y="269.2">IS61WV51216BLL-10MI</text>
</g>
<g font-size="2.3" fill="#f00">
<text x="146.1" y="34.4">+3.3V_SRAM</text>
<text x="59.6" y="39.6">[3,4]</text>
<text x="38.6" y="47.2">MEM_A2</text>
<text x="38.6" y="44.7">MEM_A1</text>
<text x="38.6" y="42.1">MEM_A0</text>
<text x="59.6" y="47.2">[3,4]</text>
<text x="59.6" y="44.7">[3,4]</text>
<text x="59.6" y="42.1">[3,4]</text>
<text x="38.6" y="52.3">MEM_A4</text>
<text x="38.6" y="49.7">MEM_A3</text>
<text x="59.6" y="52.3">[3,4]</text>
<text x="59.6" y="49.7">[3,4]</text>
<text x="146.5" y="52.8">MEM_D0</text>
<text x="38.6" y="59.9">MEM_A7</text>
<text x="38.6" y="57.4">MEM_A6</text>
<text x="38.6" y="54.8">MEM_A5</text>
<text x="59.6" y="59.9">[3,4]</text>
<text x="59.6" y="57.4">[3,4]</text>
<text x="59.6" y="54.8">[3,4]</text>
<text x="146.5" y="57.9">MEM_D2</text>
<text x="146.5" y="55.3">MEM_D1</text>
<text x="331.5" y="59.8">+3.3V_SRAM</text>
<text x="38.6" y="65">MEM_A9</text>
<text x="38.6" y="62.4">MEM_A8</text>
<text x="59.6" y="65">[3,4]</text>
<text x="59.6" y="62.4">[3,4]</text>
<text x="146.5" y="65.5">MEM_D5</text>
<text x="146.5" y="62.9">MEM_D4</text>
<text x="146.5" y="60.4">MEM_D3</text>
<text x="245.1" y="65">[3,4]</text>
<text x="37.4" y="70.1">MEM_A11</text>
<text x="37.4" y="67.5">MEM_A10</text>
<text x="59.6" y="70.1">[3,4]</text>
<text x="59.6" y="67.5">[3,4]</text>
<text x="146.5" y="70.6">MEM_D7</text>
<text x="146.5" y="68">MEM_D6</text>
<text x="224" y="70.1">MEM_A1</text>
<text x="224" y="67.5">MEM_A0</text>
<text x="245.1" y="70.1">[3,4]</text>
<text x="245.1" y="67.5">[3,4]</text>
<text x="37.4" y="77.7">MEM_A14</text>
<text x="37.4" y="75.1">MEM_A13</text>
<text x="37.4" y="72.6">MEM_A12</text>
<text x="59.6" y="77.7">[3,4]</text>
<text x="59.6" y="75.1">[3,4]</text>
<text x="59.6" y="72.6">[3,4]</text>
<text x="146.5" y="75.6">MEM_D9</text>
<text x="146.5" y="73.1">MEM_D8</text>
<text x="224" y="77.7">MEM_A4</text>
<text x="224" y="75.1">MEM_A3</text>
<text x="224" y="72.6">MEM_A2</text>
<text x="245.1" y="77.7">[3,4]</text>
<text x="245.1" y="75.1">[3,4]</text>
<text x="245.1" y="72.6">[3,4]</text>
<text x="37.4" y="82.8">MEM_A16</text>
<text x="37.4" y="80.2">MEM_A15</text>
<text x="59.6" y="82.8">[3,4]</text>
<text x="59.6" y="80.2">[3,4]</text>
<text x="145.3" y="83.3">MEM_D12</text>
<text x="145.3" y="80.7">MEM_D11</text>
<text x="145.3" y="78.2">MEM_D10</text>
<text x="224" y="82.8">MEM_A6</text>
<text x="224" y="80.2">MEM_A5</text>
<text x="245.1" y="82.8">[3,4]</text>
<text x="245.1" y="80.2">[3,4]</text>
<text x="330.7" y="83.3">MEM_D18</text>
<text x="330.7" y="80.7">MEM_D17</text>
<text x="330.7" y="78.2">MEM_D16</text>
<text x="37.4" y="87.8">MEM_A18</text>
<text x="37.4" y="85.3">MEM_A17</text>
<text x="59.6" y="85.3">[3,4]</text>
<text x="145.3" y="88.3">MEM_D14</text>
<text x="145.3" y="85.8">MEM_D13</text>
<text x="224" y="87.8">MEM_A8</text>
<text x="224" y="85.3">MEM_A7</text>
<text x="245.1" y="87.8">[3,4]</text>
<text x="245.1" y="85.3">[3,4]</text>
<text x="330.7" y="88.3">MEM_D20</text>
<text x="330.7" y="85.8">MEM_D19</text>
<text x="35.7" y="93.8">SRAM_OE#</text>
<text x="62.2" y="95.5">[3,4]</text>
<text x="62.2" y="92.9">[3,4]</text>
<text x="145.3" y="91.1">MEM_D15</text>
<text x="222.8" y="95.5">MEM_A11</text>
<text x="222.8" y="92.9">MEM_A10</text>
<text x="224" y="90.4">MEM_A9</text>
<text x="245.1" y="95.5">[3,4]</text>
<text x="245.1" y="92.9">[3,4]</text>
<text x="245.1" y="90.4">[3,4]</text>
<text x="330.7" y="96">MEM_D23</text>
<text x="330.7" y="93.4">MEM_D22</text>
<text x="330.7" y="90.9">MEM_D21</text>
<text x="35.4" y="98.9">SRAM_WE#</text>
<text x="35.9" y="96.4">SRAM_CE#</text>
<text x="62.2" y="98">[3,4]</text>
<text x="167.6" y="96.2">MEM_D[0:15]</text>
<text x="222.8" y="100.5">MEM_A13</text>
<text x="222.8" y="98">MEM_A12</text>
<text x="245.1" y="100.5">[3,4]</text>
<text x="245.1" y="98">[3,4]</text>
<text x="330.7" y="101">MEM_D25</text>
<text x="330.7" y="98.5">MEM_D24</text>
<text x="35.8" y="105.6">SRAM_UB#</text>
<text x="59.6" y="103.1">[3,4]</text>
<text x="59.6" y="105.6">[3,4]</text>
<text x="222.8" y="105.6">MEM_A15</text>
<text x="222.8" y="103.1">MEM_A14</text>
<text x="245.1" y="105.6">[3,4]</text>
<text x="245.1" y="103.1">[3,4]</text>
<text x="330.7" y="106.1">MEM_D27</text>
<text x="330.7" y="103.6">MEM_D26</text>
<text x="36.2" y="108.2">SRAM_LB#</text>
<text x="222.8" y="113.2">MEM_A18</text>
<text x="222.8" y="110.7">MEM_A17</text>
<text x="222.8" y="108.2">MEM_A16</text>
<text x="245.1" y="110.7">[3,4]</text>
<text x="245.1" y="108.2">[3,4]</text>
<text x="330.7" y="113.7">MEM_D30</text>
<text x="330.7" y="111.2">MEM_D29</text>
<text x="330.7" y="108.7">MEM_D28</text>
<text x="52.9" y="119.2">+3.3V</text>
<text x="72.4" y="119.2">+3.3V_SRAM</text>
<text x="221.1" y="119.2">SRAM_OE#</text>
<text x="247.6" y="118.3">[3,4]</text>
<text x="330.7" y="116.5">MEM_D31</text>
<text x="220.8" y="124.3">SRAM_WE#</text>
<text x="221.3" y="121.8">SRAM_CE#</text>
<text x="247.6" y="123.4">[3,4]</text>
<text x="247.6" y="120.9">[3,4]</text>
<text x="353.1" y="121.6">MEM_D[16:31]</text>
<text x="221.2" y="131">SRAM_UB#</text>
<text x="245.1" y="128.5">[3,4]</text>
<text x="245.1" y="131">[3,4]</text>
<text x="221.6" y="133.6">SRAM_LB#</text>
<text x="72.4" y="157.3">+3.3V_SRAM</text>
<text x="146.1" y="191.9">+3.3V_SRAM</text>
<text x="59.6" y="197.1">[3,4]</text>
<text x="38.6" y="202.1">MEM_A1</text>
<text x="38.6" y="199.6">MEM_A0</text>
<text x="59.6" y="202.1">[3,4]</text>
<text x="59.6" y="199.6">[3,4]</text>
<text x="38.6" y="209.8">MEM_A4</text>
<text x="38.6" y="207.2">MEM_A3</text>
<text x="38.6" y="204.7">MEM_A2</text>
<text x="59.6" y="209.8">[3,4]</text>
<text x="59.6" y="207.2">[3,4]</text>
<text x="59.6" y="204.7">[3,4]</text>
<text x="38.6" y="214.8">MEM_A6</text>
<text x="38.6" y="212.3">MEM_A5</text>
<text x="59.6" y="214.8">[3,4]</text>
<text x="59.6" y="212.3">[3,4]</text>
<text x="145.6" y="215.8">MEM_D34</text>
<text x="145.6" y="213.2">MEM_D33</text>
<text x="145.6" y="210.7">MEM_D32</text>
<text x="38.6" y="219.9">MEM_A8</text>
<text x="38.6" y="217.4">MEM_A7</text>
<text x="59.6" y="219.9">[3,4]</text>
<text x="59.6" y="217.4">[3,4]</text>
<text x="145.6" y="218.3">MEM_D35</text>
<text x="145.6" y="220.8">MEM_D36</text>
<text x="37.4" y="227.5">MEM_A11</text>
<text x="37.4" y="225">MEM_A10</text>
<text x="38.6" y="222.5">MEM_A9</text>
<text x="59.6" y="227.5">[3,4]</text>
<text x="59.6" y="225">[3,4]</text>
<text x="59.6" y="222.5">[3,4]</text>
<text x="145.6" y="223.4">MEM_D37</text>
<text x="145.6" y="225.9">MEM_D38</text>
<text x="37.4" y="232.6">MEM_A13</text>
<text x="37.4" y="230.1">MEM_A12</text>
<text x="59.6" y="232.6">[3,4]</text>
<text x="59.6" y="230.1">[3,4]</text>
<text x="145.6" y="228.5">MEM_D39</text>
<text x="145.6" y="231">MEM_D40</text>
<text x="145.6" y="233.5">MEM_D41</text>
<text x="37.4" y="237.7">MEM_A15</text>
<text x="37.4" y="235.2">MEM_A14</text>
<text x="59.6" y="237.7">[3,4]</text>
<text x="59.6" y="235.2">[3,4]</text>
<text x="145.6" y="236.1">MEM_D42</text>
<text x="145.6" y="238.6">MEM_D43</text>
<text x="37.4" y="245.3">MEM_A18</text>
<text x="37.4" y="242.8">MEM_A17</text>
<text x="37.4" y="240.2">MEM_A16</text>
<text x="59.6" y="242.8">[3,4]</text>
<text x="59.6" y="240.2">[3,4]</text>
<text x="145.6" y="241.2">MEM_D44</text>
<text x="145.6" y="243.7">MEM_D45</text>
<text x="35.7" y="251.3">SRAM_OE#</text>
<text x="62.2" y="250.4">[3,4]</text>
<text x="145.6" y="246.2">MEM_D46</text>
<text x="145.6" y="248.8">MEM_D47</text>
<text x="35.4" y="256.4">SRAM_WE#</text>
<text x="35.9" y="253.9">SRAM_CE#</text>
<text x="62.2" y="255.5">[3,4]</text>
<text x="62.2" y="252.9">[3,4]</text>
<text x="170.2" y="253.7">MEM_D[32:47]</text>
<text x="35.8" y="263.1">SRAM_UB#</text>
<text x="59.6" y="260.6">[3,4]</text>
<text x="59.6" y="263.1">[3,4]</text>
<text x="36.2" y="265.6">SRAM_LB#</text>
</g>
</svg>
